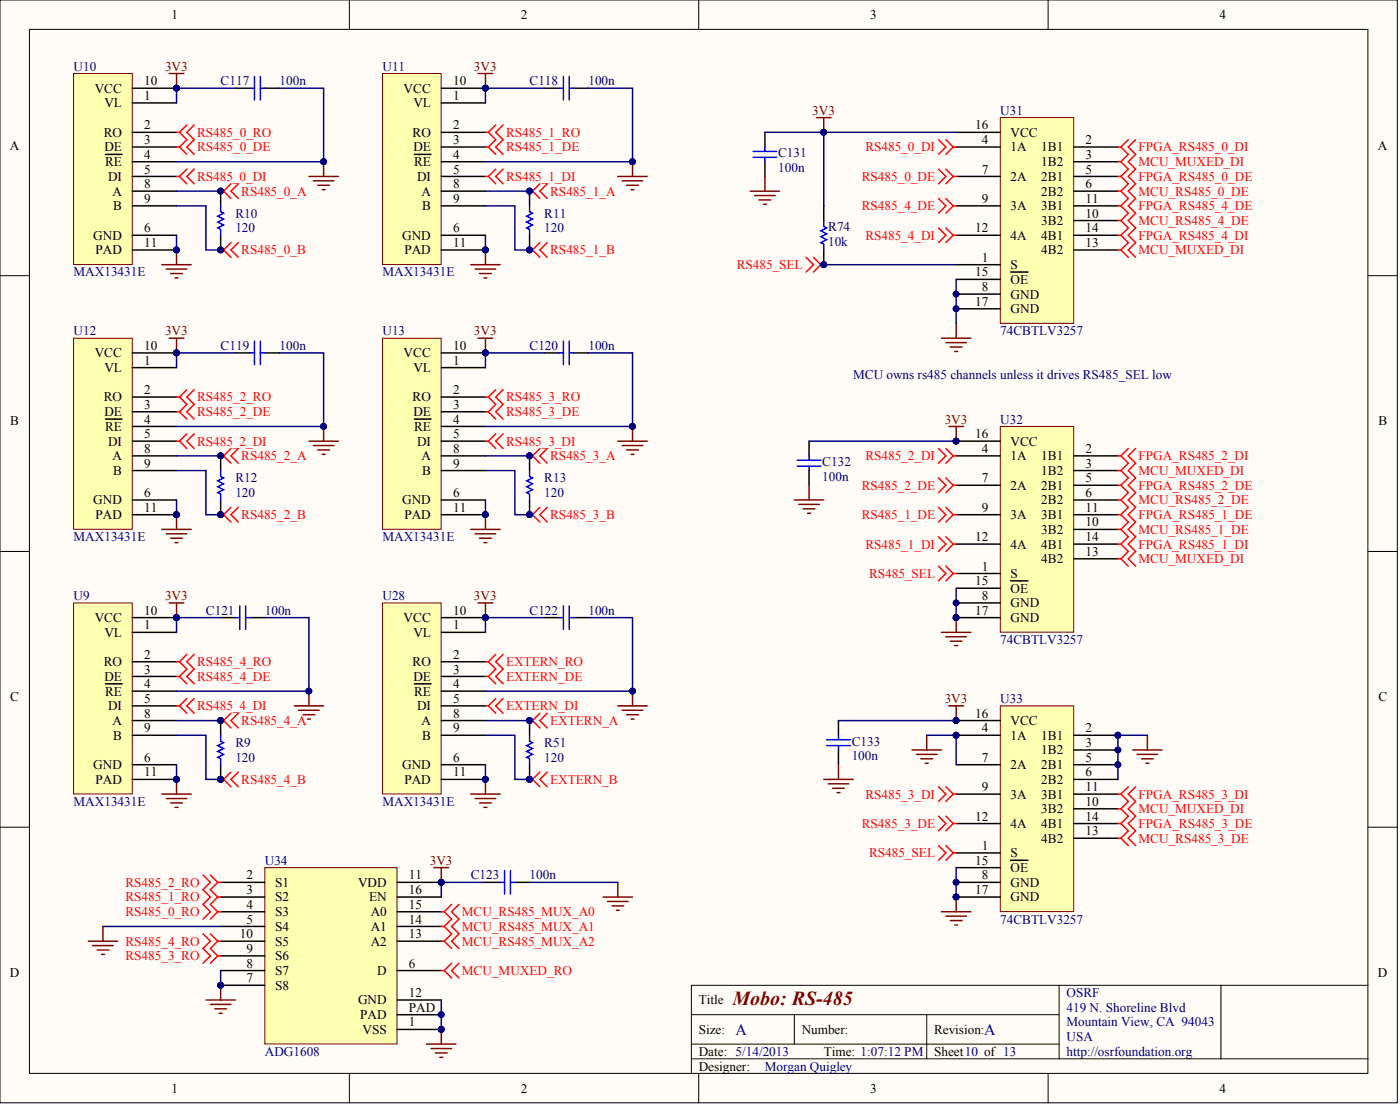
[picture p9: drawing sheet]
<svg xmlns="http://www.w3.org/2000/svg" width="401mm" height="318mm" viewBox="0 0 401 318" stroke-linecap="round" stroke-linejoin="round" font-family="sans-serif">
<g fill="#fffcf8" stroke="#000" stroke-width=".29">
<path d="M0 0h400.7v316.1h-400.7z"/>
<path d="M8.4 8.4h383.9v299.2h-383.9z"/>
</g>
<g fill="none" stroke="#000" stroke-width=".29">
<path d="M100.2 0v8.4M200.4 0v8.4M300.5 0v8.4M0 79h8.4M392.3 79h8.4M0 158.1h8.4M392.3 158.1h8.4M0 237.1h8.4M392.3 237.1h8.4M198.3 290.8h105.4M198.3 299.3h105.4M227.8 290.8v8.5"/>
<path d="M265.7 290.8v12.7M303.7 282.4v21.1M350.1 282.4h-151.8v25.3M392.3 282.4h-42.2v21.1M100.2 307.7v8.4M198.3 303.5h194M200.4 307.7v8.4M300.5 307.7v8.4"/>
</g>
<path d="M21.1 172.8h16.8v54.8h-16.8z" fill="#ffffb0" stroke="#800000" stroke-width=".29"/>
<g fill="none" stroke="#000" stroke-width=".42">
<path d="M38 177h12.6M30.2 196h4.8M38 181.2h12.6M38 189.7h12.6M38 193.9h12.6M38 198.1h12.6M38 202.3h12.6M38 206.5h12.6M38 210.7h12.6M38 219.2h12.6M63.3 206.5v4.2M63.3 219.2v4.2"/>
<path d="M38 223.4h12.6"/>
</g>
<g fill="#000080" stroke="#000080" stroke-width=".29">
<circle cx="50.6" cy="177" r=".82"/>
<circle cx="50.6" cy="223.4" r=".82"/>
<circle cx="88.6" cy="198.1" r=".82"/>
<circle cx="63.3" cy="206.5" r=".82"/>
<circle cx="63.3" cy="223.4" r=".82"/>
</g>
<path d="M48.5 172.8h4.2M50.6 172.8v4.2M88.6 198.1v4.2M84.4 202.3h8.4M85.6 203.6h5.9M86.9 204.8h3.4M88.2 206.1h.8M46.4 227.6h8.4M47.7 228.9h5.9M48.9 230.1h3.4M50.2 231.4h.8M50.6 223.4v4.2" fill="none" stroke="#800000" stroke-width=".42"/>
<path d="M50.6 177v4.2M50.6 198.1h38M50.6 210.7h8.5v12.7h4.2M50.6 219.2v4.2M50.6 206.5h12.7" fill="none" stroke="#000080" stroke-width=".42"/>
<g fill="none" stroke="#f00" stroke-width=".42">
<path d="M50.6 189.7h.9M50.6 193.9h.9M51.5 189.7l2.1 2.1-2.1 2.1M51.5 193.9l2.1 2.1M53.6 187.6l-2.1 2.1M55.7 187.6l-2.1 2.1 2.1 2.1-2.1 2.1 2.1 2.1M50.6 202.3h.9M51.5 202.3l2.1 2.1M53.6 200.2l-2.1 2.1M55.7 200.2l-2.1 2.1 2.1 2.1M63.3 206.5h.8M64.1 206.5l2.1 2.1"/>
<path d="M66.2 204.4l-2.1 2.1M68.3 204.4l-2.1 2.1 2.1 2.1M63.3 223.4h.8M64.1 223.4l2.1 2.1M66.2 221.3l-2.1 2.1M68.3 221.3l-2.1 2.1 2.1 2.1"/>
</g>
<path d="M63.3 210.7v1.7l.8 .4-1.7 .9 1.7 .8-1.7 .9 1.7 .8-1.7 .9 .9 .4v1.7" fill="none" stroke="#00f" stroke-width=".42"/>
<path d="M21.1 21.1h16.8v54.7h-16.8z" fill="#ffffb0" stroke="#800000" stroke-width=".29"/>
<g fill="none" stroke="#000" stroke-width=".42">
<path d="M38 25.3h12.6M38 29.5h12.6M38 37.9h12.6M30.2 44.2h4.8M38 42.1h12.6M38 46.4h12.6M38 50.6h12.6M38 54.8h12.6M38 59h12.6M63.3 54.8v4.2M38 67.4h12.6M38 71.6h12.6"/>
<path d="M63.3 67.4v4.2"/>
</g>
<g fill="#000080" stroke="#000080" stroke-width=".29">
<circle cx="50.6" cy="25.3" r=".82"/>
<circle cx="50.6" cy="71.6" r=".82"/>
<circle cx="92.8" cy="46.3" r=".82"/>
<circle cx="63.3" cy="54.8" r=".82"/>
<circle cx="63.3" cy="71.6" r=".82"/>
</g>
<path d="M48.5 21.1h4.2M50.6 21.1v4.2M88.6 50.6h8.4M89.8 51.8h6M91.1 53.1h3.4M92.4 54.4h.8M92.8 46.4v4.2M46.4 75.9h8.4M47.7 77.1h5.9M48.9 78.4h3.4M50.2 79.7h.8M50.6 71.6v4.3" fill="none" stroke="#800000" stroke-width=".42"/>
<path d="M50.6 25.3v4.2M50.6 59h8.5v12.6h4.2M50.6 54.8h12.7M50.6 67.4v4.2" fill="none" stroke="#000080" stroke-width=".42"/>
<g fill="none" stroke="#f00" stroke-width=".42">
<path d="M50.6 37.9h.9M51.5 37.9l2.1 2.1-2.1 2.1M53.6 35.8l-2.1 2.1M55.7 35.8l-2.1 2.1 2.1 2.1-2.1 2.1 2.1 2.1M50.6 42.1h.9M50.6 50.6h.9M51.5 42.1l2.1 2.1M51.5 50.6l2.1 2.1M53.6 48.5l-2.1 2.1M55.7 48.5l-2.1 2.1 2.1 2.1M63.3 54.8h.8M64.1 54.8l2.1 2.1"/>
<path d="M66.2 52.7l-2.1 2.1M68.3 52.7l-2.1 2.1 2.1 2.1M63.3 71.6h.8M64.1 71.6l2.1 2.2M66.2 69.5l-2.1 2.1M68.3 69.5l-2.1 2.1 2.1 2.2"/>
</g>
<path d="M63.3 59v1.7l.8 .4-1.7 .9 1.7 .8-1.7 .8 1.7 .9-1.7 .8 .9 .4v1.7" fill="none" stroke="#00f" stroke-width=".42"/>
<path d="M109.7 21.1h16.8v54.7h-16.8z" fill="#ffffb0" stroke="#800000" stroke-width=".29"/>
<g fill="none" stroke="#000" stroke-width=".42">
<path d="M126.5 25.3h12.7M126.5 29.5h12.7M126.5 37.9h12.7M118.8 44.2h4.8M126.5 42.1h12.7M126.5 46.4h12.7M126.5 50.6h12.7M126.5 54.8h12.7M126.5 59h12.7M151.9 54.8v4.2M126.5 67.4h12.7M126.5 71.6h12.7"/>
<path d="M151.9 67.4v4.2"/>
</g>
<g fill="#000080" stroke="#000080" stroke-width=".29">
<circle cx="139.2" cy="25.3" r=".82"/>
<circle cx="139.2" cy="71.6" r=".82"/>
<circle cx="181.4" cy="46.3" r=".82"/>
<circle cx="151.8" cy="54.8" r=".82"/>
<circle cx="151.8" cy="71.6" r=".82"/>
</g>
<path d="M137.1 21.1h4.2M139.2 21.1v4.2M177.2 50.6h8.4M178.4 51.8h5.9M179.7 53.1h3.4M181 54.4h.8M181.4 46.4v4.2M135 75.9h8.4M136.2 77.1h6M137.5 78.4h3.4M138.8 79.7h.8M139.2 71.6v4.3" fill="none" stroke="#800000" stroke-width=".42"/>
<path d="M139.2 25.3v4.2M139.2 59h8.4v12.6h4.3M139.2 54.8h12.7M139.2 67.4v4.2" fill="none" stroke="#000080" stroke-width=".42"/>
<g fill="none" stroke="#f00" stroke-width=".42">
<path d="M139.2 37.9h.8M140 37.9l2.2 2.1-2.2 2.1M142.2 35.8l-2.2 2.1M144.3 35.8l-2.1 2.1 2.1 2.1-2.1 2.1 2.1 2.1M139.2 42.1h.8M139.2 50.6h.8M140 42.1l2.2 2.1M140 50.6l2.2 2.1M142.2 48.5l-2.2 2.1M144.3 48.5l-2.1 2.1 2.1 2.1M151.9 54.8h.8M152.7 54.8l2.1 2.1"/>
<path d="M154.8 52.7l-2.1 2.1M156.9 52.7l-2.1 2.1 2.1 2.1M151.9 71.6h.8M152.7 71.6l2.1 2.2M154.8 69.5l-2.1 2.1M156.9 69.5l-2.1 2.1 2.1 2.2"/>
</g>
<path d="M151.9 59v1.7l.8 .4-1.7 .9 1.7 .8-1.7 .8 1.7 .9-1.7 .8 .9 .4v1.7" fill="none" stroke="#00f" stroke-width=".42"/>
<path d="M21.1 96.9h16.8v54.8h-16.8z" fill="#ffffb0" stroke="#800000" stroke-width=".29"/>
<g fill="none" stroke="#000" stroke-width=".42">
<path d="M38 101.2h12.6M38 105.4h12.6M38 113.8h12.6M38 118h12.6M30.2 120.1h4.8M38 122.2h12.6M38 126.4h12.6M38 130.7h12.6M38 134.9h12.6M63.3 130.7v4.2M38 143.3h12.6M38 147.5h12.6"/>
<path d="M63.3 143.3v4.2"/>
</g>
<g fill="#000080" stroke="#000080" stroke-width=".29">
<circle cx="50.6" cy="101.1" r=".82"/>
<circle cx="50.6" cy="147.5" r=".82"/>
<circle cx="92.8" cy="122.2" r=".82"/>
<circle cx="63.3" cy="130.6" r=".82"/>
<circle cx="63.3" cy="147.5" r=".82"/>
</g>
<path d="M48.5 96.9h4.2M50.6 96.9v4.3M88.6 126.4h8.4M89.8 127.7h6M91.1 129h3.4M92.4 130.2h.8M92.8 122.2v4.2M46.4 151.7h8.4M47.7 153h5.9M48.9 154.3h3.4M50.2 155.5h.8M50.6 147.5v4.2" fill="none" stroke="#800000" stroke-width=".42"/>
<path d="M50.6 101.2v4.2M50.6 134.9h8.5v12.6h4.2M50.6 130.7h12.7M50.6 143.3v4.2" fill="none" stroke="#000080" stroke-width=".42"/>
<g fill="none" stroke="#f00" stroke-width=".42">
<path d="M50.6 113.8h.9M50.6 118h.9M51.5 113.8l2.1 2.1-2.1 2.1M51.5 118l2.1 2.1M53.6 111.7l-2.1 2.1M55.7 111.7l-2.1 2.1 2.1 2.1-2.1 2.1 2.1 2.1M50.6 126.4h.9M51.5 126.4l2.1 2.1M53.6 124.3l-2.1 2.1M55.7 124.3l-2.1 2.1 2.1 2.1M63.3 130.7h.8M64.1 130.7l2.1 2.1"/>
<path d="M66.2 128.5l-2.1 2.2M68.3 128.5l-2.1 2.2 2.1 2.1M63.3 147.5h.8M64.1 147.5l2.1 2.1M66.2 145.4l-2.1 2.1M68.3 145.4l-2.1 2.1 2.1 2.1"/>
</g>
<path d="M63.3 134.9v1.7l.8 .4-1.7 .8 1.7 .9-1.7 .8 1.7 .9-1.7 .8 .9 .4v1.7" fill="none" stroke="#00f" stroke-width=".42"/>
<path d="M109.7 96.9h16.8v54.8h-16.8z" fill="#ffffb0" stroke="#800000" stroke-width=".29"/>
<g fill="none" stroke="#000" stroke-width=".42">
<path d="M126.5 101.2h12.7M126.5 105.4h12.7M126.5 113.8h12.7M126.5 118h12.7M118.8 120.1h4.8M126.5 122.2h12.7M126.5 126.4h12.7M126.5 130.7h12.7M126.5 134.9h12.7M151.9 130.7v4.2M126.5 143.3h12.7M126.5 147.5h12.7"/>
<path d="M151.9 143.3v4.2"/>
</g>
<g fill="#000080" stroke="#000080" stroke-width=".29">
<circle cx="139.2" cy="101.1" r=".82"/>
<circle cx="139.2" cy="147.5" r=".82"/>
<circle cx="181.4" cy="122.2" r=".82"/>
<circle cx="151.8" cy="130.6" r=".82"/>
<circle cx="151.8" cy="147.5" r=".82"/>
</g>
<path d="M137.1 96.9h4.2M139.2 96.9v4.3M177.2 126.4h8.4M178.4 127.7h5.9M179.7 129h3.4M181 130.2h.8M181.4 122.2v4.2M135 151.7h8.4M136.2 153h6M137.5 154.3h3.4M138.8 155.5h.8M139.2 147.5v4.2" fill="none" stroke="#800000" stroke-width=".42"/>
<path d="M139.2 101.2v4.2M139.2 134.9h8.4v12.6h4.3M139.2 130.7h12.7M139.2 143.3v4.2" fill="none" stroke="#000080" stroke-width=".42"/>
<g fill="none" stroke="#f00" stroke-width=".42">
<path d="M139.2 113.8h.8M139.2 118h.8M140 113.8l2.2 2.1-2.2 2.1M140 118l2.2 2.1M142.2 111.7l-2.2 2.1M144.3 111.7l-2.1 2.1 2.1 2.1-2.1 2.1 2.1 2.1M139.2 126.4h.8M140 126.4l2.2 2.1M142.2 124.3l-2.2 2.1M144.3 124.3l-2.1 2.1 2.1 2.1M151.9 130.7h.8M152.7 130.7l2.1 2.1"/>
<path d="M154.8 128.5l-2.1 2.2M156.9 128.5l-2.1 2.2 2.1 2.1M151.9 147.5h.8M152.7 147.5l2.1 2.1M154.8 145.4l-2.1 2.1M156.9 145.4l-2.1 2.1 2.1 2.1"/>
</g>
<path d="M151.9 134.9v1.7l.8 .4-1.7 .8 1.7 .9-1.7 .8 1.7 .9-1.7 .8 .9 .4v1.7" fill="none" stroke="#00f" stroke-width=".42"/>
<path d="M109.7 172.8h16.8v54.8h-16.8z" fill="#ffffb0" stroke="#800000" stroke-width=".29"/>
<g fill="none" stroke="#000" stroke-width=".42">
<path d="M67.5 25.3h4.2M75.9 25.3h4.2M156.1 25.3h4.2M164.5 25.3h4.2M67.5 101.2h4.2M75.9 101.2h4.2M156.1 101.2h4.2M164.5 101.2h4.2M63.3 177h4.2M71.7 177h4.2M126.5 177h12.7M156.1 177h4.2"/>
<path d="M164.5 177h4.2M118.8 196h4.8M126.5 181.2h12.7M126.5 189.7h12.7M126.5 193.9h12.7M126.5 198.1h12.7M126.5 202.3h12.7M126.5 206.5h12.7M126.5 210.7h12.7M126.5 219.2h12.7M151.9 206.5v4.2M151.9 219.2v4.2"/>
<path d="M126.5 223.4h12.7"/>
</g>
<g fill="#000080" stroke="#000080" stroke-width=".29">
<circle cx="139.2" cy="177" r=".82"/>
<circle cx="139.2" cy="223.4" r=".82"/>
<circle cx="181.4" cy="198.1" r=".82"/>
<circle cx="151.8" cy="206.5" r=".82"/>
<circle cx="151.8" cy="223.4" r=".82"/>
<circle cx="50.6" cy="177" r=".82"/>
<circle cx="88.6" cy="198.1" r=".82"/>
<circle cx="50.6" cy="101.1" r=".82"/>
<circle cx="50.6" cy="25.3" r=".82"/>
<circle cx="139.2" cy="101.1" r=".82"/>
<circle cx="139.2" cy="25.3" r=".82"/>
</g>
<path d="M137.1 172.8h4.2M139.2 172.8v4.2M181.4 198.1v4.2M177.2 202.3h8.4M178.4 203.6h5.9M179.7 204.8h3.4M181 206.1h.8M135 227.6h8.4M136.2 228.9h6M137.5 230.1h3.4M138.8 231.4h.8M139.2 223.4v4.2" fill="none" stroke="#800000" stroke-width=".42"/>
<path d="M50.6 25.3h16.9M139.2 25.3h16.9M50.6 101.2h16.9M139.2 101.2h16.9M50.6 177h12.7M75.9 177h12.7v21.1M156.1 177h-16.9v4.2M139.2 210.7h8.4v12.7h4.3M139.2 219.2v4.2M139.2 206.5h12.7" fill="none" stroke="#000080" stroke-width=".42"/>
<g fill="none" stroke="#f00" stroke-width=".42">
<path d="M139.2 189.7h.8M139.2 193.9h.8M140 189.7l2.2 2.1-2.2 2.1M140 193.9l2.2 2.1M142.2 187.6l-2.2 2.1M144.3 187.6l-2.1 2.1 2.1 2.1-2.1 2.1 2.1 2.1M139.2 202.3h.8M140 202.3l2.2 2.1M142.2 200.2l-2.2 2.1M144.3 200.2l-2.1 2.1 2.1 2.1M151.9 206.5h.8M152.7 206.5l2.1 2.1"/>
<path d="M154.8 204.4l-2.1 2.1M156.9 204.4l-2.1 2.1 2.1 2.1M151.9 223.4h.8M152.7 223.4l2.1 2.1M154.8 221.3l-2.1 2.1M156.9 221.3l-2.1 2.1 2.1 2.1"/>
</g>
<g fill="none" stroke="#00f" stroke-width=".42">
<path d="M71.7 25.3h1.3M73 21.9v6.8M74.7 21.9v6.8M74.7 25.3h1.2M160.3 25.3h1.3M161.6 21.9v6.8M163.2 25.3h1.3M163.2 21.9v6.8M73 97.8v6.7M74.7 97.8v6.7M161.6 97.8v6.7M163.2 97.8v6.7"/>
<path d="M71.7 101.2h1.3M74.7 101.2h1.2M160.3 101.2h1.3M163.2 101.2h1.3M67.5 177h1.3M68.8 173.7v6.7M70.4 173.7v6.7M70.4 177h1.3M160.3 177h1.3M161.6 173.7v6.7M163.2 177h1.3M163.2 173.7v6.7"/>
<path d="M151.9 210.7v1.7l.8 .4-1.7 .9 1.7 .8-1.7 .9 1.7 .8-1.7 .9 .9 .4v1.7"/>
</g>
<path d="M286.8 33.7h21.1v59h-21.1z" fill="#ffffb0" stroke="#800000" stroke-width=".29"/>
<g fill="none" stroke="#000" stroke-width=".42">
<path d="M274.2 37.9h12.6M274.2 42.1h12.6M274.2 50.6h12.6M274.2 59h12.6M307.9 42.1h12.7M307.9 50.6h12.7M307.9 59h12.7M307.9 46.4h12.7M307.9 54.8h12.7M274.2 67.4h12.6M274.2 75.9h12.6M289.8 78h5"/>
<path d="M307.9 67.4h12.7M307.9 63.2h12.7M307.9 71.6h12.7M274.2 80.1h12.6M274.2 84.3h12.6M274.2 88.5h12.6"/>
</g>
<g fill="#000080" stroke="#000080" stroke-width=".29">
<circle cx="274.2" cy="84.3" r=".82"/>
<circle cx="274.2" cy="88.5" r=".82"/>
<circle cx="236.2" cy="75.8" r=".82"/>
<circle cx="92.8" cy="122.2" r=".82"/>
<circle cx="92.8" cy="46.3" r=".82"/>
<circle cx="181.4" cy="122.2" r=".82"/>
<circle cx="181.4" cy="46.3" r=".82"/>
<circle cx="181.4" cy="198.1" r=".82"/>
</g>
<path d="M270 96.9h8.4M271.2 98.2h5.9M272.5 99.5h3.4M274.2 92.7v4.2M273.8 100.7h.8" fill="none" stroke="#800000" stroke-width=".42"/>
<path d="M80.1 25.3h12.7v21.1h-42.2M168.7 25.3h12.7v21.1h-42.2M236.2 75.9h38M274.2 80.1v12.6M80.1 101.2h12.7v21h-42.2M168.7 101.2h12.7v21h-42.2M168.7 177h12.7v21.1h-42.2" fill="none" stroke="#000080" stroke-width=".42"/>
<path d="M269.1 40l2.1 2.1-2.1 2.1M271.2 40l2.1 2.1M273.3 42.1l-2.1 2.1M273.3 42.1h.9M231.2 73.8l2.1 2.1-2.1 2.1M233.3 73.8l2.1 2.1M235.4 75.9l-2.1 2.1M235.4 75.9h.8" fill="none" stroke="#f00" stroke-width=".42"/>
<path d="M286.8 122.2h21.1v59h-21.1z" fill="#ffffb0" stroke="#800000" stroke-width=".29"/>
<g fill="none" stroke="#000" stroke-width=".42">
<path d="M274.2 130.7h12.6M274.2 139.1h12.6M274.2 126.4h12.6M307.9 130.7h12.7M307.9 139.1h12.7M307.9 134.9h12.7M274.2 147.5h12.6M274.2 155.9h12.6M307.9 147.5h12.7M307.9 155.9h12.7M307.9 143.3h12.7M307.9 151.7h12.7"/>
<path d="M274.2 164.4h12.6M274.2 168.6h12.6M274.2 172.8h12.6M274.2 177h12.6M289.8 166.5h5M307.9 160.2h12.7"/>
</g>
<g fill="#000080" stroke="#000080" stroke-width=".29">
<circle cx="274.2" cy="126.4" r=".82"/>
<circle cx="274.2" cy="172.8" r=".82"/>
<circle cx="274.2" cy="177" r=".82"/>
</g>
<path d="M272.1 122.2h4.2M274.2 122.2v4.2M274.2 177v4.2M270 181.2h8.4M271.2 182.5h5.9M272.5 183.8h3.4M273.8 185h.8" fill="none" stroke="#800000" stroke-width=".42"/>
<path d="M269.1 162.3l2.1 2.1-2.1 2.1M271.2 162.3l2.1 2.1M273.3 164.4l-2.1 2.1M273.3 164.4h.9" fill="none" stroke="#f00" stroke-width=".42"/>
<path d="M274.2 168.6v8.4" fill="none" stroke="#000080" stroke-width=".42"/>
<path d="M286.8 202.3h21.1v59h-21.1z" fill="#ffffb0" stroke="#800000" stroke-width=".29"/>
<g fill="none" stroke="#000" stroke-width=".42">
<path d="M274.2 210.7h12.6M274.2 219.2h12.6M274.2 206.5h12.6M307.9 210.7h12.7M307.9 219.2h12.7M307.9 215h12.7M274.2 227.6h12.6M274.2 236h12.6M307.9 227.6h12.7M307.9 236h12.7M307.9 223.4h12.7M307.9 231.8h12.7"/>
<path d="M274.2 244.5h12.6M274.2 248.7h12.6M274.2 252.9h12.6M274.2 257.1h12.6M289.8 246.6h5M307.9 240.2h12.7"/>
</g>
<g fill="#000080" stroke="#000080" stroke-width=".29">
<circle cx="274.2" cy="210.7" r=".82"/>
<circle cx="320.6" cy="210.7" r=".82"/>
<circle cx="320.6" cy="214.9" r=".82"/>
<circle cx="320.6" cy="219.2" r=".82"/>
<circle cx="274.2" cy="206.5" r=".82"/>
<circle cx="274.2" cy="252.9" r=".82"/>
<circle cx="274.2" cy="257.1" r=".82"/>
</g>
<path d="M272.1 202.3h4.2M274.2 202.3v4.2M274.2 257.1v4.2M270 261.3h8.4M271.2 262.6h5.9M272.5 263.9h3.4M273.8 265.1h.8" fill="none" stroke="#800000" stroke-width=".42"/>
<path d="M269.1 242.4l2.1 2.1-2.1 2.1M271.2 242.4l2.1 2.1M273.3 244.5l-2.1 2.1M273.3 244.5h.9" fill="none" stroke="#f00" stroke-width=".42"/>
<path d="M274.2 248.7v8.4" fill="none" stroke="#000080" stroke-width=".42"/>
<path d="M75.9 248.7h38v50.5h-38z" fill="#ffffb0" stroke="#800000" stroke-width=".29"/>
<g fill="none" stroke="#000" stroke-width=".42">
<path d="M219.3 37.9v4.2M219.3 46.4v4.2M236.2 59v4.2M236.2 71.6v4.3M232 126.4v4.3M232 134.9v4.2M240.4 206.5v4.2M240.4 215v4.2M63.3 252.9h12.6M63.3 257.1h12.6M113.9 252.9h12.6M113.9 257.1h12.6"/>
<path d="M139.2 252.9h4.2M147.6 252.9h4.3M63.3 261.3h12.6M63.3 265.5h12.6M63.3 269.8h12.6M63.3 274h12.6M63.3 278.2h12.6M113.9 261.3h12.6M113.9 265.5h12.6M113.9 269.8h12.6M113.9 278.2h12.6M63.3 282.4h12.6"/>
<path d="M113.9 286.6h12.6M113.9 290.8h12.6M113.9 295h12.6"/>
</g>
<g fill="#000080" stroke="#000080" stroke-width=".29">
<circle cx="63.3" cy="282.4" r=".82"/>
<circle cx="126.5" cy="252.9" r=".82"/>
<circle cx="126.5" cy="290.8" r=".82"/>
<circle cx="126.5" cy="295" r=".82"/>
<circle cx="236.2" cy="75.8" r=".82"/>
<circle cx="274.2" cy="210.7" r=".82"/>
<circle cx="320.6" cy="210.7" r=".82"/>
<circle cx="236.2" cy="37.9" r=".82"/>
<circle cx="274.2" cy="126.4" r=".82"/>
<circle cx="274.2" cy="206.5" r=".82"/>
</g>
<path d="M219.3 37.9h54.9M236.2 37.9v21.1M232 126.4h42.2M240.4 206.5h33.8M265.7 210.7h8.5v8.5M329 210.7h-8.4v12.7M139.2 252.9h-12.7v4.2M151.9 252.9h25.3M29.5 265.5h33.8M63.3 278.2v4.2M126.5 286.6v8.4" fill="none" stroke="#000080" stroke-width=".42"/>
<g fill="none" stroke="#800000" stroke-width=".42">
<path d="M234.1 33.7h4.2M236.2 33.7v4.2M215.1 54.8h8.5M216.4 56.1h5.9M217.7 57.3h3.3M218.9 58.6h.9M219.3 50.6v4.2M232 139.1v4.2M227.8 143.3h8.4M229.1 144.6h5.9M230.3 145.8h3.4M231.6 147.1h.8"/>
<path d="M240.4 219.2v4.2M261.5 215h8.5M262.8 216.2h5.9M264.1 217.5h3.3M265.3 218.8h.9M265.7 210.7v4.3M324.8 215h8.4M326.1 216.2h5.9M327.3 217.5h3.4M328.6 218.8h.8M329 210.7v4.3M236.2 223.4h8.5"/>
<path d="M237.5 224.7h5.9M238.8 225.9h3.3M240 227.2h.9M124.4 248.7h4.3M126.5 248.7v4.2M172.9 257.1h8.5M174.2 258.4h5.9M175.5 259.6h3.4M177.2 252.9v4.2M25.3 269.8h8.4M26.6 271h5.9M27.8 272.3h3.4"/>
<path d="M29.1 273.5h.8M29.5 265.5v4.3M176.7 260.9h.9M59.1 286.6h8.4M60.3 287.9h5.9M61.6 289.1h3.4M62.9 290.4h.8M63.3 282.4v4.2M122.3 299.3h8.5M126.5 295v4.3M123.6 300.5h5.9M124.9 301.8h3.3"/>
<path d="M126.1 303.1h.9"/>
</g>
<g fill="none" stroke="#f00" stroke-width=".42">
<path d="M269.1 48.5l2.1 2.1-2.1 2.1M269.1 56.9l2.1 2.1-2.1 2.1M271.2 48.5l2.1 2.1M271.2 56.9l2.1 2.1M273.3 50.6l-2.1 2.1M273.3 50.6h.9M273.3 59l-2.1 2.1M273.3 59h.9M320.6 50.6h.8M320.6 59h.8M320.6 46.4h.8M320.6 54.8h.8"/>
<path d="M320.6 42.1h.8M321.4 46.4l2.1 2.1-2.1 2.1M321.4 42.1l2.1 2.1-2.1 2.2M321.4 54.8l2.1 2.1-2.1 2.1M321.4 50.6l2.1 2.1-2.1 2.1M321.4 59l2.1 2.1-2.1 2.1M323.5 40l-2.1 2.1M325.6 40l-2.1 2.1 2.1 2.1-2.1 2.2 2.1 2.1-2.1 2.1 2.1 2.1-2.1 2.1 2.1 2.1-2.1 2.1 2.1 2.1-2.1 2.1 2.1 2.1-2.1 2.1 2.1 2.1-2.1 2.1 2.1 2.2M269.1 65.3l2.1 2.1-2.1 2.1M271.2 65.3l2.1 2.1M273.3 67.4l-2.1 2.1M273.3 67.4h.9"/>
<path d="M320.6 67.4h.8M320.6 63.2h.8M320.6 71.6h.8M321.4 63.2l2.1 2.1-2.1 2.1M321.4 71.6l2.1 2.2M321.4 67.4l2.1 2.1-2.1 2.1M269.1 137l2.1 2.1-2.1 2.1M269.1 128.5l2.1 2.2-2.1 2.1M271.2 137l2.1 2.1M271.2 128.5l2.1 2.2M273.3 139.1l-2.1 2.1M273.3 139.1h.9"/>
<path d="M273.3 130.7l-2.1 2.1M273.3 130.7h.9M320.6 139.1h.8M320.6 130.7h.8M320.6 134.9h.8M321.4 139.1l2.1 2.1-2.1 2.1M321.4 134.9l2.1 2.1-2.1 2.1M321.4 130.7l2.1 2.1-2.1 2.1M323.5 128.5l-2.1 2.2M325.6 128.5l-2.1 2.2 2.1 2.1-2.1 2.1 2.1 2.1-2.1 2.1 2.1 2.1-2.1 2.1 2.1 2.1-2.1 2.1 2.1 2.1-2.1 2.1 2.1 2.1-2.1 2.1 2.1 2.2-2.1 2.1 2.1 2.1M269.1 145.4l2.1 2.1-2.1 2.1M269.1 153.8l2.1 2.1-2.1 2.2"/>
<path d="M271.2 145.4l2.1 2.1M271.2 153.8l2.1 2.1M273.3 147.5l-2.1 2.1M273.3 147.5h.9M273.3 155.9l-2.1 2.2M273.3 155.9h.9M320.6 147.5h.8M320.6 155.9h.8M320.6 143.3h.8M320.6 151.7h.8M321.4 143.3l2.1 2.1-2.1 2.1M321.4 151.7l2.1 2.1-2.1 2.1"/>
<path d="M321.4 147.5l2.1 2.1-2.1 2.1M321.4 155.9l2.1 2.2-2.1 2.1M320.6 160.2h.8M321.4 160.2l2.1 2.1M269.1 225.5l2.1 2.1-2.1 2.1M269.1 233.9l2.1 2.1-2.1 2.1M271.2 225.5l2.1 2.1M271.2 233.9l2.1 2.1M273.3 227.6l-2.1 2.1M273.3 227.6h.9M273.3 236l-2.1 2.1M273.3 236h.9"/>
<path d="M320.6 227.6h.8M320.6 236h.8M320.6 231.8h.8M321.4 227.6l2.1 2.1-2.1 2.1M321.4 236l2.1 2.1-2.1 2.1M321.4 231.8l2.1 2.1-2.1 2.1M323.5 225.5l-2.1 2.1M325.6 225.5l-2.1 2.1 2.1 2.1-2.1 2.1 2.1 2.1-2.1 2.1 2.1 2.1-2.1 2.1 2.1 2.2M58.2 250.8l2.1 2.1-2.1 2.1 2.1 2.1-2.1 2.1 2.1 2.1-2.1 2.1M60.3 250.8l2.1 2.1M62.4 257.1l-2.1 2.1 2.1 2.1M62.4 252.9l-2.1 2.1 2.1 2.1"/>
<path d="M62.4 257.1h.9M62.4 252.9h.9M129.5 259.2l-2.1 2.1M131.6 259.2l-2.1 2.1 2.1 2.1-2.1 2.1 2.1 2.1-2.1 2.2 2.1 2.1M320.6 240.2h.8M321.4 240.2l2.1 2.2M58.2 267.6l2.1 2.2-2.1 2.1 2.1 2.1-2.1 2.1M60.3 267.6l2.1 2.2M62.4 261.3h.9M62.4 269.8h.9M62.4 261.3l-2.1 2.1M62.4 274l-2.1 2.1"/>
<path d="M62.4 269.8l-2.1 2.1 2.1 2.1M62.4 274h.9M126.5 261.3h.9M126.5 265.5h.9M126.5 269.8h.9M126.5 278.2h.9M127.4 261.3l2.1 2.1-2.1 2.1M127.4 265.5l2.1 2.1-2.1 2.2M127.4 269.8l2.1 2.1M127.4 278.2l2.1 2.1M129.5 276.1l-2.1 2.1M131.6 276.1l-2.1 2.1 2.1 2.1"/>
</g>
<g fill="none" stroke="#00f" stroke-width=".42">
<path d="M216 45.1h6.7M216 43.4h6.7M219.3 42.1v1.3M219.3 45.1v1.3M236.2 63.2v1.7l.9 .4-1.7 .9 1.7 .8-1.7 .9 1.7 .8-1.7 .8 .8 .5v1.6M228.6 133.6h6.8M228.6 131.9h6.8M232 130.7v1.2M232 133.6v1.3M237.1 213.7h6.7M237.1 212h6.7M240.4 210.7v1.3"/>
<path d="M240.4 213.7v1.3M143.4 252.9h1.3M144.7 249.5v6.8M146.4 249.5v6.8M146.4 252.9h1.2"/>
</g>
<text font-size="5.7" fill="#800000" x="210.1" y="287.9">Mobo: RS-485</text>
<g font-size="4.6" fill="#000080">
<text x="210.9" y="296.6">A</text>
<text x="282.2" y="296.6">A</text>
</g>
<g font-size="3.8">
<text x="49.1" y="5.5">1</text>
<text x="149.3" y="5.5">2</text>
<text x="249.5" y="5.5">3</text>
<text x="349.7" y="5.5">4</text>
<text x="27.2" y="26.5">VCC</text>
<text x="41.3" y="24.4">10</text>
<text x="41.3" y="28.7">1</text>
<text x="115.7" y="26.5">VCC</text>
<text x="129.9" y="24.4">10</text>
<text x="129.9" y="28.7">1</text>
<text x="29.9" y="30.8">VL</text>
<text x="118.5" y="30.8">VL</text>
<text x="29.7" y="39.2">RO</text>
<text x="41.3" y="37.1">2</text>
<text x="41.3" y="41.3">3</text>
<text x="118.3" y="39.2">RO</text>
<text x="129.9" y="37.1">2</text>
<text x="129.9" y="41.3">3</text>
<text x="279.7" y="37.1">16</text>
<text x="281.6" y="41.3">4</text>
<text x="289.8" y="39.2">VCC</text>
<text x="311.3" y="41.3">2</text>
<text x="2.8" y="42.9">A</text>
<text x="29.9" y="43.4">DE</text>
<text x="30.2" y="47.6">RE</text>
<text x="41.3" y="45.5">4</text>
<text x="118.5" y="43.4">DE</text>
<text x="118.7" y="47.6">RE</text>
<text x="129.9" y="45.5">4</text>
<text x="289.8" y="43.4">1A</text>
<text x="298.6" y="43.4">1B1</text>
<text x="298.6" y="47.6">1B2</text>
<text x="311.3" y="45.5">3</text>
<text x="395.1" y="42.9">A</text>
<text x="31" y="51.8">DI</text>
<text x="41.3" y="49.7">5</text>
<text x="41.3" y="53.9">8</text>
<text x="119.6" y="51.8">DI</text>
<text x="129.9" y="49.7">5</text>
<text x="129.9" y="53.9">8</text>
<text x="281.6" y="49.7">7</text>
<text x="289.8" y="51.8">2A</text>
<text x="298.6" y="51.8">2B1</text>
<text x="311.3" y="49.7">5</text>
<text x="311.3" y="53.9">6</text>
<text x="32.3" y="56.1">A</text>
<text x="41.3" y="58.2">9</text>
<text x="120.9" y="56.1">A</text>
<text x="129.9" y="58.2">9</text>
<text x="281.6" y="58.2">9</text>
<text x="298.6" y="56.1">2B2</text>
<text x="311.3" y="58.2">11</text>
<text x="32.5" y="60.3">B</text>
<text x="121.1" y="60.3">B</text>
<text x="289.8" y="60.3">3A</text>
<text x="298.6" y="60.3">3B1</text>
<text x="298.6" y="64.5">3B2</text>
<text x="311.3" y="62.4">10</text>
<text x="26.7" y="68.7">GND</text>
<text x="41.3" y="66.6">6</text>
<text x="41.3" y="70.8">11</text>
<text x="115.3" y="68.7">GND</text>
<text x="129.9" y="66.6">6</text>
<text x="129.9" y="70.8">11</text>
<text x="279.7" y="66.6">12</text>
<text x="289.8" y="68.7">4A</text>
<text x="298.6" y="68.7">4B1</text>
<text x="311.3" y="66.6">14</text>
<text x="311.3" y="70.8">13</text>
<text x="27.4" y="72.9">PAD</text>
<text x="116" y="72.9">PAD</text>
<text x="281.6" y="75">1</text>
<text x="289.8" y="77.1">S</text>
<text x="298.6" y="72.9">4B2</text>
<text x="279.7" y="79.2">15</text>
<text x="281.6" y="83.4">8</text>
<text x="289.8" y="81.3">OE</text>
<text x="279.7" y="87.7">17</text>
<text x="289.8" y="85.6">GND</text>
<text x="289.8" y="89.8">GND</text>
<text x="41.3" y="100.3">10</text>
<text x="129.9" y="100.3">10</text>
<text x="27.2" y="102.4">VCC</text>
<text x="29.9" y="106.6">VL</text>
<text x="41.3" y="104.5">1</text>
<text x="115.7" y="102.4">VCC</text>
<text x="118.5" y="106.6">VL</text>
<text x="129.9" y="104.5">1</text>
<text x="41.3" y="113">2</text>
<text x="129.9" y="113">2</text>
<text x="29.7" y="115.1">RO</text>
<text x="29.9" y="119.3">DE</text>
<text x="41.3" y="117.2">3</text>
<text x="118.3" y="115.1">RO</text>
<text x="118.5" y="119.3">DE</text>
<text x="129.9" y="117.2">3</text>
<text x="3" y="121.9">B</text>
<text x="30.2" y="123.5">RE</text>
<text x="41.3" y="121.4">4</text>
<text x="41.3" y="125.6">5</text>
<text x="118.7" y="123.5">RE</text>
<text x="129.9" y="121.4">4</text>
<text x="129.9" y="125.6">5</text>
<text x="279.7" y="125.6">16</text>
<text x="395.2" y="121.9">B</text>
<text x="31" y="127.7">DI</text>
<text x="32.3" y="131.9">A</text>
<text x="41.3" y="129.8">8</text>
<text x="119.6" y="127.7">DI</text>
<text x="120.9" y="131.9">A</text>
<text x="129.9" y="129.8">8</text>
<text x="281.6" y="129.8">4</text>
<text x="289.8" y="131.9">1A</text>
<text x="289.8" y="127.7">VCC</text>
<text x="298.6" y="131.9">1B1</text>
<text x="311.3" y="129.8">2</text>
<text x="32.5" y="136.1">B</text>
<text x="41.3" y="134">9</text>
<text x="121.1" y="136.1">B</text>
<text x="129.9" y="134">9</text>
<text x="298.6" y="136.1">1B2</text>
<text x="311.3" y="134">3</text>
<text x="41.3" y="142.5">6</text>
<text x="129.9" y="142.5">6</text>
<text x="281.6" y="138.2">7</text>
<text x="289.8" y="140.4">2A</text>
<text x="298.6" y="140.4">2B1</text>
<text x="311.3" y="138.2">5</text>
<text x="311.3" y="142.5">6</text>
<text x="26.7" y="144.6">GND</text>
<text x="27.4" y="148.8">PAD</text>
<text x="41.3" y="146.7">11</text>
<text x="115.3" y="144.6">GND</text>
<text x="116" y="148.8">PAD</text>
<text x="129.9" y="146.7">11</text>
<text x="281.6" y="146.7">9</text>
<text x="289.8" y="148.8">3A</text>
<text x="298.6" y="144.6">2B2</text>
<text x="298.6" y="148.8">3B1</text>
<text x="311.3" y="146.7">11</text>
<text x="279.7" y="155.1">12</text>
<text x="298.6" y="153">3B2</text>
<text x="311.3" y="150.9">10</text>
<text x="311.3" y="155.1">14</text>
<text x="289.8" y="157.2">4A</text>
<text x="298.6" y="157.2">4B1</text>
<text x="298.6" y="161.4">4B2</text>
<text x="311.3" y="159.3">13</text>
<text x="279.7" y="167.7">15</text>
<text x="281.6" y="163.5">1</text>
<text x="289.8" y="165.6">S</text>
<text x="281.6" y="172">8</text>
<text x="289.8" y="169.9">OE</text>
<text x="27.2" y="178.3">VCC</text>
<text x="41.3" y="176.2">10</text>
<text x="115.7" y="178.3">VCC</text>
<text x="129.9" y="176.2">10</text>
<text x="279.7" y="176.2">17</text>
<text x="289.8" y="174.1">GND</text>
<text x="289.8" y="178.3">GND</text>
<text x="29.9" y="182.5">VL</text>
<text x="41.3" y="180.4">1</text>
<text x="118.5" y="182.5">VL</text>
<text x="129.9" y="180.4">1</text>
<text x="29.7" y="190.9">RO</text>
<text x="41.3" y="188.8">2</text>
<text x="118.3" y="190.9">RO</text>
<text x="129.9" y="188.8">2</text>
<text x="29.9" y="195.1">DE</text>
<text x="41.3" y="193">3</text>
<text x="41.3" y="197.3">4</text>
<text x="118.5" y="195.1">DE</text>
<text x="129.9" y="193">3</text>
<text x="129.9" y="197.3">4</text>
<text x="3" y="201">C</text>
<text x="30.2" y="199.4">RE</text>
<text x="31" y="203.6">DI</text>
<text x="41.3" y="201.5">5</text>
<text x="118.7" y="199.4">RE</text>
<text x="119.6" y="203.6">DI</text>
<text x="129.9" y="201.5">5</text>
<text x="395.2" y="201">C</text>
<text x="32.3" y="207.8">A</text>
<text x="41.3" y="205.7">8</text>
<text x="41.3" y="209.9">9</text>
<text x="120.9" y="207.8">A</text>
<text x="129.9" y="205.7">8</text>
<text x="129.9" y="209.9">9</text>
<text x="279.7" y="205.7">16</text>
<text x="281.6" y="209.9">4</text>
<text x="289.8" y="207.8">VCC</text>
<text x="311.3" y="209.9">2</text>
<text x="32.5" y="212">B</text>
<text x="121.1" y="212">B</text>
<text x="289.8" y="212">1A</text>
<text x="298.6" y="212">1B1</text>
<text x="311.3" y="214.1">3</text>
<text x="26.7" y="220.4">GND</text>
<text x="41.3" y="218.3">6</text>
<text x="115.3" y="220.4">GND</text>
<text x="129.9" y="218.3">6</text>
<text x="281.6" y="218.3">7</text>
<text x="289.8" y="220.4">2A</text>
<text x="298.6" y="216.2">1B2</text>
<text x="298.6" y="220.4">2B1</text>
<text x="311.3" y="218.3">5</text>
<text x="27.4" y="224.7">PAD</text>
<text x="41.3" y="222.5">11</text>
<text x="116" y="224.7">PAD</text>
<text x="129.9" y="222.5">11</text>
<text x="281.6" y="226.8">9</text>
<text x="298.6" y="224.7">2B2</text>
<text x="311.3" y="222.5">6</text>
<text x="311.3" y="226.8">11</text>
<text x="289.8" y="228.9">3A</text>
<text x="298.6" y="228.9">3B1</text>
<text x="298.6" y="233.1">3B2</text>
<text x="311.3" y="231">10</text>
<text x="279.7" y="235.2">12</text>
<text x="289.8" y="237.3">4A</text>
<text x="298.6" y="237.3">4B1</text>
<text x="311.3" y="235.2">14</text>
<text x="311.3" y="239.4">13</text>
<text x="281.6" y="243.6">1</text>
<text x="289.8" y="245.7">S</text>
<text x="298.6" y="241.5">4B2</text>
<text x="279.7" y="247.8">15</text>
<text x="289.8" y="249.9">OE</text>
<text x="70.7" y="252">2</text>
<text x="70.7" y="256.3">3</text>
<text x="78.9" y="254.2">S1</text>
<text x="102.7" y="254.2">VDD</text>
<text x="117.3" y="256.3">16</text>
<text x="117.3" y="252">11</text>
<text x="279.7" y="256.3">17</text>
<text x="281.6" y="252">8</text>
<text x="289.8" y="254.2">GND</text>
<text x="70.7" y="260.5">4</text>
<text x="78.9" y="258.4">S2</text>
<text x="78.9" y="262.6">S3</text>
<text x="105.9" y="258.4">EN</text>
<text x="106.3" y="262.6">A0</text>
<text x="117.3" y="260.5">15</text>
<text x="289.8" y="258.4">GND</text>
<text x="68.8" y="268.9">10</text>
<text x="70.7" y="264.7">5</text>
<text x="78.9" y="266.8">S4</text>
<text x="106.3" y="266.8">A1</text>
<text x="117.3" y="264.7">14</text>
<text x="117.3" y="268.9">13</text>
<text x="70.7" y="273.1">9</text>
<text x="78.9" y="271">S5</text>
<text x="78.9" y="275.2">S6</text>
<text x="106.3" y="271">A2</text>
<text x="2.8" y="280">D</text>
<text x="70.7" y="277.3">8</text>
<text x="70.7" y="281.6">7</text>
<text x="78.9" y="279.4">S7</text>
<text x="108.2" y="279.4">D</text>
<text x="117.3" y="277.3">6</text>
<text x="395.1" y="280">D</text>
<text x="78.9" y="283.7">S8</text>
<text x="102.7" y="287.9">GND</text>
<text x="117.3" y="285.8">12</text>
<text x="200.4" y="287.9">Title</text>
<text x="103.3" y="292.1">PAD</text>
<text x="117.3" y="290">PAD</text>
<text x="103.9" y="296.3">VSS</text>
<text x="117.3" y="294.2">1</text>
<text x="200.4" y="296.3">Size:</text>
<text x="229.9" y="296.3">Number:</text>
<text x="267.9" y="296.3">Revision:</text>
<text x="200.4" y="302.6">Date: 5/14/2013</text>
<text x="236.2" y="302.6">Time: 1:07:12 PM</text>
<text x="267.9" y="302.6">Sheet10 of 13</text>
<text x="200.4" y="306.8">Designer:</text>
<text x="49.1" y="313.2">1</text>
<text x="149.3" y="313.2">2</text>
<text x="249.5" y="313.2">3</text>
<text x="349.7" y="313.2">4</text>
</g>
<g font-size="3.8" fill="#000080">
<text x="21.1" y="20.2">U10</text>
<text x="109.7" y="20.2">U11</text>
<text x="63.3" y="24.4">C117</text>
<text x="80.1" y="24.4">100n</text>
<text x="151.9" y="24.4">C118</text>
<text x="168.7" y="24.4">100n</text>
<text x="286.8" y="32.9">U31</text>
<text x="223.1" y="45.1">C131</text>
<text x="223.1" y="49.3">100n</text>
<text x="67.5" y="62.4">R10</text>
<text x="156.1" y="62.4">R11</text>
<text x="67.5" y="66.6">120</text>
<text x="156.1" y="66.6">120</text>
<text x="237.5" y="70.4">10k</text>
<text x="237.5" y="66.2">R74</text>
<text x="21.1" y="79.2">MAX13431E</text>
<text x="109.7" y="79.2">MAX13431E</text>
<text x="21.1" y="96.1">U12</text>
<text x="63.3" y="100.3">C119</text>
<text x="80.1" y="100.3">100n</text>
<text x="109.7" y="96.1">U13</text>
<text x="151.9" y="100.3">C120</text>
<text x="168.7" y="100.3">100n</text>
<text x="286.8" y="96.1">74CBTLV3257</text>
<text x="244.7" y="108.7">MCU owns rs485 channels unless it drives RS485_SEL low</text>
<text x="286.8" y="121.4">U32</text>
<text x="235.8" y="137.8">100n</text>
<text x="235.8" y="133.6">C132</text>
<text x="67.5" y="142.5">120</text>
<text x="67.5" y="138.2">R12</text>
<text x="156.1" y="142.5">120</text>
<text x="156.1" y="138.2">R13</text>
<text x="21.1" y="155.1">MAX13431E</text>
<text x="109.7" y="155.1">MAX13431E</text>
<text x="21.1" y="172">U9</text>
<text x="109.7" y="172">U28</text>
<text x="59.1" y="176.2">C121</text>
<text x="75.9" y="176.2">100n</text>
<text x="151.9" y="176.2">C122</text>
<text x="168.7" y="176.2">100n</text>
<text x="286.8" y="184.6">74CBTLV3257</text>
<text x="286.8" y="201.5">U33</text>
<text x="67.5" y="214.1">R9</text>
<text x="156.1" y="214.1">R51</text>
<text x="244.2" y="213.7">C133</text>
<text x="67.5" y="218.3">120</text>
<text x="156.1" y="218.3">120</text>
<text x="244.2" y="217.9">100n</text>
<text x="21.1" y="231">MAX13431E</text>
<text x="109.7" y="231">MAX13431E</text>
<text x="75.9" y="247.8">U34</text>
<text x="135" y="252">C123</text>
<text x="151.9" y="252">100n</text>
<text x="286.8" y="264.7">74CBTLV3257</text>
<text x="305.8" y="285.8">OSRF</text>
<text x="305.8" y="290">419 N. Shoreline Blvd</text>
<text x="305.8" y="294.2">Mountain View, CA 94043</text>
<text x="305.8" y="298.4">USA</text>
<text x="75.9" y="302.6">ADG1608</text>
<text x="305.8" y="302.6">http://osrfoundation.org</text>
<text x="219.3" y="306.8">Morgan Quigley</text>
</g>
<g font-size="3.8" fill="#800000">
<text x="47.3" y="20.2">3V3</text>
<text x="135.9" y="20.2">3V3</text>
<text x="232.9" y="32.9">3V3</text>
<text x="47.3" y="96.1">3V3</text>
<text x="135.9" y="96.1">3V3</text>
<text x="270.9" y="121.4">3V3</text>
<text x="47.3" y="172">3V3</text>
<text x="135.9" y="172">3V3</text>
<text x="270.9" y="201.5">3V3</text>
<text x="123.3" y="247.8">3V3</text>
</g>
<g font-size="3.8" fill="#f00">
<text x="56.5" y="39.2">RS485_0_RO</text>
<text x="145.1" y="39.2">RS485_1_RO</text>
<text x="56.5" y="43.4">RS485_0_DE</text>
<text x="145.1" y="43.4">RS485_1_DE</text>
<text x="248.2" y="43.4">RS485_0_DI</text>
<text x="326.5" y="47.6">MCU_MUXED_DI</text>
<text x="326.5" y="43.4">FPGA_RS485_0_DI</text>
<text x="56.5" y="51.8">RS485_0_DI</text>
<text x="145.1" y="51.8">RS485_1_DI</text>
<text x="247.1" y="51.8">RS485_0_DE</text>
<text x="326.5" y="51.8">FPGA_RS485_0_DE</text>
<text x="69.2" y="56.1">RS485_0_A</text>
<text x="157.8" y="56.1">RS485_1_A</text>
<text x="326.5" y="56.1">MCU_RS485_0_DE</text>
<text x="247.1" y="60.3">RS485_4_DE</text>
<text x="326.5" y="64.5">MCU_RS485_4_DE</text>
<text x="326.5" y="60.3">FPGA_RS485_4_DE</text>
<text x="248.2" y="68.7">RS485_4_DI</text>
<text x="326.5" y="68.7">FPGA_RS485_4_DI</text>
<text x="69.2" y="72.9">RS485_0_B</text>
<text x="157.8" y="72.9">RS485_1_B</text>
<text x="211.2" y="77.1">RS485_SEL</text>
<text x="326.5" y="72.9">MCU_MUXED_DI</text>
<text x="56.5" y="115.1">RS485_2_RO</text>
<text x="56.5" y="119.3">RS485_2_DE</text>
<text x="145.1" y="115.1">RS485_3_RO</text>
<text x="145.1" y="119.3">RS485_3_DE</text>
<text x="56.5" y="127.7">RS485_2_DI</text>
<text x="69.2" y="131.9">RS485_2_A</text>
<text x="145.1" y="127.7">RS485_3_DI</text>
<text x="157.8" y="131.9">RS485_3_A</text>
<text x="248.2" y="131.9">RS485_2_DI</text>
<text x="326.5" y="131.9">FPGA_RS485_2_DI</text>
<text x="326.5" y="136.1">MCU_MUXED_DI</text>
<text x="247.1" y="140.4">RS485_2_DE</text>
<text x="326.5" y="140.4">FPGA_RS485_2_DE</text>
<text x="69.2" y="148.8">RS485_2_B</text>
<text x="157.8" y="148.8">RS485_3_B</text>
<text x="247.1" y="148.8">RS485_1_DE</text>
<text x="326.5" y="144.6">MCU_RS485_2_DE</text>
<text x="326.5" y="148.8">FPGA_RS485_1_DE</text>
<text x="326.5" y="153">MCU_RS485_1_DE</text>
<text x="248.2" y="157.2">RS485_1_DI</text>
<text x="326.5" y="161.4">MCU_MUXED_DI</text>
<text x="326.5" y="157.2">FPGA_RS485_1_DI</text>
<text x="249.2" y="165.6">RS485_SEL</text>
<text x="56.5" y="190.9">RS485_4_RO</text>
<text x="145.1" y="190.9">EXTERN_RO</text>
<text x="56.5" y="195.1">RS485_4_DE</text>
<text x="145.1" y="195.1">EXTERN_DE</text>
<text x="56.5" y="203.6">RS485_4_DI</text>
<text x="145.1" y="203.6">EXTERN_DI</text>
<text x="69.2" y="207.8">RS485_4_A</text>
<text x="157.8" y="207.8">EXTERN_A</text>
<text x="69.2" y="224.7">RS485_4_B</text>
<text x="157.8" y="224.7">EXTERN_B</text>
<text x="248.2" y="228.9">RS485_3_DI</text>
<text x="326.5" y="228.9">FPGA_RS485_3_DI</text>
<text x="326.5" y="233.1">MCU_MUXED_DI</text>
<text x="247.1" y="237.3">RS485_3_DE</text>
<text x="326.5" y="237.3">FPGA_RS485_3_DE</text>
<text x="249.2" y="245.7">RS485_SEL</text>
<text x="326.5" y="241.5">MCU_RS485_3_DE</text>
<text x="36" y="254.2">RS485_2_RO</text>
<text x="36" y="258.4">RS485_1_RO</text>
<text x="36" y="262.6">RS485_0_RO</text>
<text x="132.5" y="262.6">MCU_RS485_MUX_A0</text>
<text x="132.5" y="266.8">MCU_RS485_MUX_A1</text>
<text x="36" y="275.2">RS485_3_RO</text>
<text x="36" y="271">RS485_4_RO</text>
<text x="132.5" y="271">MCU_RS485_MUX_A2</text>
<text x="132.5" y="279.4">MCU_MUXED_RO</text>
</g>
</svg>
